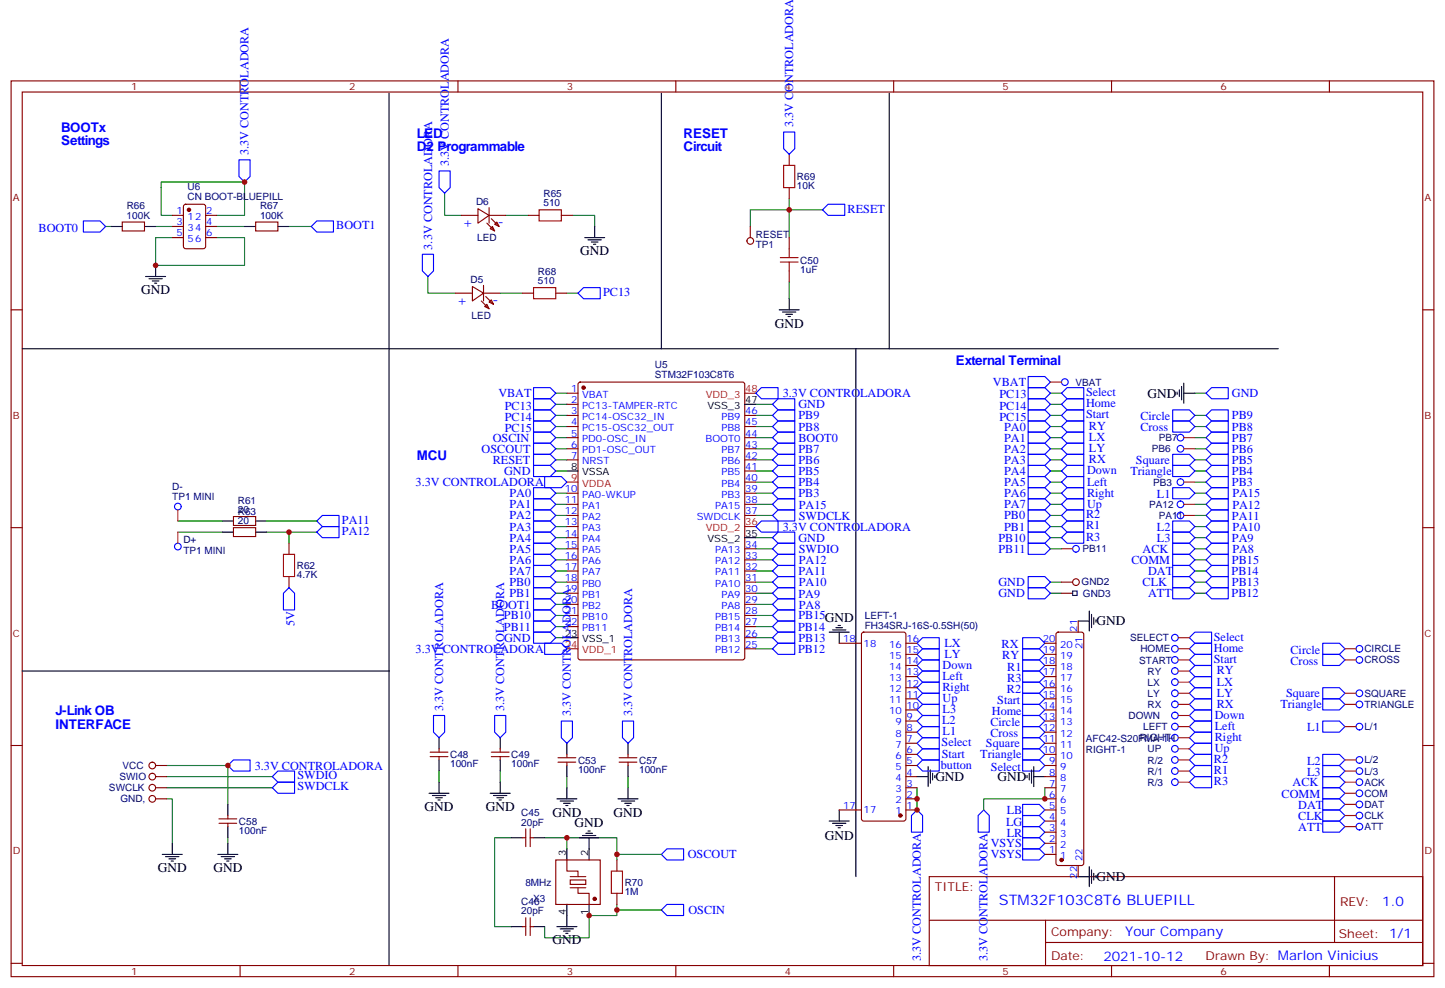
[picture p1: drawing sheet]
<svg xmlns="http://www.w3.org/2000/svg" width="459mm" height="314mm" viewBox="0 0 459 314" stroke-linecap="round" stroke-linejoin="round" font-family="sans-serif">
<g fill="none" stroke="#870000" stroke-width=".35">
<path d="M3.5 25.7h451.6v284.3h-451.6zM7.1 29.2h444.5v277.3h-444.5zM76.2 25.7v3.5M145.3 25.7v3.5M214.5 25.7v3.5M283.6 25.7v3.5M352.8 25.7v3.5M421.9 25.7v3.5M250.5 49v3.5M250.5 59.5v3.6M38.8 70.5h7.1v2.8h-7.1zM54.7 68.4h3.5"/>
<path d="M54.7 75.4h3.5M54.7 71.9h3.5M58.4 65l.5-.2h5.7l.6 .5 .1 12.9-.5 .7-5.9 .1-.6-.5-.1-13zM65.3 68.4h3.5M65.3 75.4h3.5M65.3 71.9h3.5M81.1 70.5h7.1v2.8h-7.1zM146.4 68.4h5.3M151.7 66.3l3.5 2.1-3.5 2.4zM154.5 70.8l2.5 2.5M155.2 68.4h5.3M155.2 65.9v4.9"/>
<path d="M155.6 72.6l.7-.7 .7 1.4zM155.9 69.4l2.5 2.5M157 71.2l.7-.7 .7 1.4zM167.6 68.4h3.5M178.2 68.4h3.5M250.5 75.4v3.6M3.5 98.4h3.6M144.6 93.1h5.3M149.9 90.9l3.6 2.2-3.6 2.4zM152.8 95.5l2.4 2.5M153.5 93.1h5.2M153.5 90.6v4.9"/>
<path d="M154.2 94.1l2.4 2.5M154.5 96.6l.7 1.4-1.4-.7zM155.2 95.9l.7-.7 .7 1.4zM165.8 93.1h3.5M176.4 93.1h3.5M250.5 86v3.5M451.6 98.4h3.5M179.9 124.8h3.5M179.9 128.3h3.5M179.9 131.9h3.5M179.9 135.4h3.5M179.9 138.9h3.5"/>
<path d="M183.7 121.5l.4-.2h51.6l.6 .4 .1 87.1-.5 .6-51.8 .1-.6-.5-.1-87zM236.4 131.9h3.5M236.4 135.4h3.5M236.4 138.9h3.5M179.9 142.5h3.5M179.9 146h3.5M179.9 156.6h3.5M236.4 142.5h3.5M236.4 146h3.5M236.4 156.6h3.5M236.4 153h3.5M236.4 149.5h3.5"/>
<path d="M3.5 167.5h3.6M74.1 164h7v2.8h-7zM74.1 167.5h7v2.8h-7zM91.7 172.4v3.6M179.9 160.1h3.5M179.9 163.6h3.5M179.9 167.1h3.5M179.9 170.7h3.5M179.9 174.2h3.5M179.9 177.7h3.5M236.4 160.1h3.5M236.4 163.6h3.5"/>
<path d="M236.4 174.2h3.5M236.4 177.7h3.5M451.6 167.5h3.5M91.7 183v3.5M179.9 181.3h3.5M179.9 184.8h3.5M179.9 188.3h3.5M179.9 191.8h3.5M179.9 195.4h3.5M179.9 198.9h3.5M236.4 181.3h3.5M236.4 184.8h3.5"/>
<path d="M236.4 188.3h3.5M236.4 191.8h3.5M236.4 195.4h3.5M236.4 198.9h3.5M342.2 197.1v3.6M236.4 206h3.5M236.4 202.4h3.5M266.3 204.2h7.1M273.6 200.9l.5-.2h12.7l.7 .4v58.8l-.2 .5-.5 .2h-12.7l-.5-.2-.2-.5v-58.5zM287.5 218.3h3.5M287.5 214.8h3.5M287.5 211.2h3.5"/>
<path d="M287.5 207.7h3.5M287.5 204.2h3.5M331.6 218.3h3.5M331.6 214.8h3.5M331.6 211.2h3.5M331.6 207.7h3.5M331.6 204.2h3.5M335.4 200.9l.4-.2h7.5l.5 .2 .2 .5v72.6l-.3 .5-.4 .2h-7.5l-.5-.2-.2-.5v-72.6zM3.5 236.6h3.6M136.5 238.8h5.7M139.3 237.7v1.1M155.9 238.8h5.7"/>
<path d="M158.7 237.7v1.1M179.9 239.5v1M199.3 239.5v1M287.5 239.5h3.5M287.5 235.9h3.5M287.5 232.4h3.5M287.5 228.9h3.5M287.5 225.4h3.5M287.5 221.8h3.5M331.6 239.5h3.5M331.6 235.9h3.5M331.6 232.4h3.5"/>
<path d="M331.6 228.9h3.5M331.6 225.4h3.5M331.6 221.8h3.5M451.6 236.6h3.5M69.5 259.9h5.6M72.3 258.9v1M136.5 240.2h5.7M139.3 240.2v1M155.9 240.2h5.7M158.7 240.2v1M177.1 241.9h5.6M177.1 240.5h5.6"/>
<path d="M179.9 241.9v1.1M196.5 241.9h5.6M196.5 240.5h5.6M199.3 241.9v1.1M266.3 257.1h7.1M287.5 257.1h3.5M287.5 253.6h3.5M287.5 250h3.5M287.5 246.5h3.5M287.5 243h3.5M331.6 257.1h3.5M331.6 253.6h3.5"/>
<path d="M331.6 250h3.5M331.6 246.5h3.5M331.6 243h3.5M69.5 261.3h5.6M72.3 261.3v1.1M165.8 265.9h1.1M166.9 263.1v5.6M168.3 263.1v5.6M168.3 265.9h1M176.4 273h14.1v14.1h-14.1zM179.9 273v3.5h3.5v1.8M181 279.3h4.9v1.4h-4.9z"/>
<path d="M195.8 273v3.5M294.9 278.3h156.7v28.2h-156.7zM331.6 271.2h3.5M331.6 267.7h3.5M331.6 264.2h3.5M331.6 260.6h3.5M342.2 274.7v3.6M423.5 278.3l.1 20.9M165.8 294.1h1.1M166.9 291.3v5.7M168.3 291.3v5.7M168.3 294.1h1"/>
<path d="M183.4 281.8v1.8h3.6v3.5M195.8 283.6v3.5M295 292.1h156.4M331.8 299.2h119.6M331.8 292.1v14.1M3.5 305.8h3.6M76.2 306.5v3.5M145.3 306.5v3.5M214.5 306.5v3.5M283.6 306.5v3.5M352.8 306.5v3.5M421.9 306.5v3.5"/>
<path d="M451.6 305.8h3.5"/>
</g>
<g fill="none" stroke="#008700" stroke-width=".35">
<path d="M33.5 71.9h1.8M49.4 71.9h5.3M54.7 68.4h-3.5v-10.6h26.4v10.6h-8.8M54.7 75.4h-5.3v8.8h28.2v-8.8h-8.8M68.8 71.9h8.8M91.7 71.9h7.1M141.1 61.3v7.1h5.3M160.5 68.4h7.1M181.7 68.4h7v3.5M238.1 71.9v-5.3h12.4v8.8M250.5 63.1v3.5h10.6M135.8 87.8v5.3h8.8"/>
<path d="M158.7 93.1h7.1M179.9 93.1h3.5M250.5 89.5v5.3M176.4 135.4h3.5M176.4 131.9h3.5M176.4 124.8h3.5M176.4 128.3h3.5M176.4 138.9h3.5M239.9 135.4h5.3M239.9 131.9h5.3M239.9 128.3h5.3M239.9 138.9h5.3"/>
<path d="M333.4 135.4h3.5M333.4 131.9h3.5M333.4 124.8h3.5M333.4 128.3h3.5M333.4 138.9h3.5M379.2 135.4h3.6M379.2 131.9h3.6M379.2 124.8h3.6M379.2 138.9h3.6M176.4 156.6h3.5M176.4 146h3.5M176.4 149.5h3.5"/>
<path d="M176.4 142.5h3.5M239.9 156.6h5.3M239.9 146h5.3M239.9 149.5h5.3M239.9 153h5.3M239.9 142.5h5.3M333.4 156.6h3.5M333.4 146h3.5M333.4 149.5h3.5M333.4 153h3.5M333.4 142.5h3.5M379.2 156.6h3.6"/>
<path d="M379.2 146h3.6M379.2 149.5h3.6M379.2 153h3.6M379.2 142.5h3.6M56.4 168.9h14.2M56.4 165.4h14.2M84.7 168.9h15.8M84.7 165.4h15.8M91.7 168.9v3.5M176.4 163.6h3.5M176.4 174.2h3.5M176.4 170.7h3.5"/>
<path d="M176.4 167.1h3.5M176.4 177.7h3.5M176.4 160.1h3.5M239.9 163.6h5.3M239.9 174.2h5.3M239.9 170.7h5.3M239.9 177.7h5.3M239.9 160.1h5.3M333.4 163.6h3.5M333.4 174.2h3.5M333.4 170.7h3.5M333.4 167.1h3.5"/>
<path d="M333.4 160.1h3.5M379.2 163.6h3.6M379.2 174.2h3.6M379.2 170.7h3.6M379.2 167.1h3.6M379.2 177.7h3.6M379.2 160.1h3.6M176.4 181.3h3.5M176.4 184.8h3.5M176.4 188.3h3.5M176.4 191.8h3.5M176.4 195.4h3.5"/>
<path d="M176.4 198.9h3.5M239.9 181.3h5.3M239.9 184.8h5.3M239.9 188.3h5.3M239.9 191.8h5.3M239.9 195.4h5.3M239.9 198.9h5.3M333.4 184.8h3.5M333.4 188.3h3.5M379.2 181.3h3.6M379.2 184.8h3.6M379.2 188.3h3.6"/>
<path d="M176.4 202.4h3.5M239.9 202.4h5.3M239.9 206h5.3M52.9 253.6h1.8v14.1M52.9 243h19.4v12.3M52.9 250h33.5M52.9 246.5h33.5M139.3 244.8v3.5M158.7 244.8v3.5M179.9 246.5v3.5M199.3 246.5v3.5M291 250v7.1"/>
<path d="M331.6 250v3.6h-19.4v3.5M72.3 265.9v1.8M162.3 265.9h-5.3v28.2h5.3M172.9 265.9h7v3.6M179.9 265.9h15.9v7.1M195.8 271.2h14.1M195.8 287.1v3.5h-8.8v7.1h-14.1v-3.6M195.8 288.9h14.1"/>
</g>
<g fill="none" stroke="#000" stroke-width=".35">
<path d="M123.5 29.6v276.9M209.9 29.6v81.1M282.2 29.6v81.1M35.3 71.9h3.5M45.9 71.9h3.5M77.6 71.9h3.5M88.2 71.9h3.5M185.6 75.4h6.3M186.6 76.1h4.3M187.7 76.8h2.1M188.4 77.5h.7M188.7 71.9v3.5"/>
<path d="M46.2 87.8h6.4M47.3 88.5h4.2M48.3 89.2h2.1M49 89.9h.7M49.4 84.2v3.6M247.3 98.4h6.3M248.4 99.1h4.2M249.4 99.8h2.1M250.5 94.8v3.6M7.1 110.7h398.6M250.1 100.5h.7M271.6 110.7v167.6"/>
<path d="M236.4 128.3h3.5M373.6 124.5v.7M374.3 123.8v2.1M375 122.7v4.2M375.7 124.8h3.5M375.7 121.6v6.4M179.9 149.5h3.5M70.6 165.4h3.5M70.6 168.9h3.5M81.1 165.4h3.6M81.1 168.9h3.6M236.4 170.7h3.5"/>
<path d="M264.2 200h4.3M265.3 199.2h2.1M266 198.5h.7M342.2 197.1h3.5M345.7 194v6.3M346.4 195v4.2M347.1 196.1v2.1M347.8 196.8v.7M7.1 213h116.4M179.9 202.4h3.5M263.2 200.7h6.3M266.3 200.7v3.5"/>
<path d="M139.3 234.2v3.5M158.7 234.2v3.5M179.9 235.9v3.6M199.3 235.9v3.6M72.3 255.3v3.6M136.2 251.8h6.3M137.2 252.5h4.3M138.3 253.2h2.1M139 253.9h.7M139.3 241.2v3.6M139.3 248.3v3.5M155.6 251.8h6.3"/>
<path d="M156.6 252.5h4.3M157.7 253.2h2.1M158.4 253.9h.7M158.7 241.2v3.6M158.7 248.3v3.5M176.7 253.6h6.4M177.8 254.3h4.2M178.9 255h2.1M179.6 255.7h.7M179.9 243v3.5M179.9 250v3.6M196.1 253.6h6.4"/>
<path d="M197.2 254.3h4.2M198.3 255h2.1M199 255.7h.7M199.3 243v3.5M199.3 250v3.6M266.3 257.1v3.5M291 246.5h3.6M294.6 243.3v6.4M295.3 244.4v4.2M296 245.5v2.1M296.7 246.2v.7M326 246.2v.7"/>
<path d="M326.7 245.5v2.1M327.4 244.4v4.2M328.1 246.5h3.5M328.1 243.3v6.4M51.5 271.2h6.4M52.6 271.9h4.2M53.6 272.6h2.1M54.3 273.3h.7M54.7 267.7v3.5M69.1 271.2h6.4M70.2 271.9h4.2M71.3 272.6h2.1"/>
<path d="M72 273.3h.7M72.3 262.4v3.5M72.3 267.7v3.5M162.3 265.9h3.5M169.3 265.9h3.6M179.9 269.5v3.5M183.8 265.9h6.3M184.9 265.2h4.2M185.9 264.5h2.1M186.6 263.8h.7M187 265.9v7.1M263.2 260.6h6.3"/>
<path d="M264.2 261.3h4.3M265.3 262h2.1M266 262.7h.7M342.2 278.3h3.5M345.7 275.1v6.3M346.4 276.2v4.2M347.1 277.2v2.1M347.8 277.9v.7M162.3 294.1h3.5M169.3 294.1h3.6M176.7 294.1h6.4M177.8 294.9h4.2"/>
<path d="M178.9 295.6h2.1M179.6 296.3h.7M179.9 287.1v7M187 287.1v3.5"/>
</g>
<g fill="none" stroke="#00f" stroke-width=".35">
<path d="M75.8 50.7h3.6v5.3l-1.8 1.8-1.8-1.8zM139.3 54.3h3.6v5.2l-1.8 1.8-1.8-1.8zM248.7 41.9h3.5v5.3l-1.7 1.8-1.8-1.8zM26.5 70.1h5.2l1.8 1.8-1.8 1.8h-5.2zM98.8 71.9l1.7-1.8h5.3v3.6h-5.3zM262.8 64.8h5.3v3.6h-5.3l-1.7-1.8zM134.1 80.7h3.5v5.3l-1.8 1.8-1.7-1.8zM183.4 93.1l1.8-1.8h5.3v3.5h-5.3zM326.3 119.5h5.3l1.8 1.8-1.8 1.7h-5.3zM169.3 137.2h5.3l1.8 1.7-1.8 1.8h-5.3zM169.3 133.6h5.3l1.8 1.8-1.8 1.8h-5.3zM169.3 130.1h5.3l1.8 1.8-1.8 1.7h-5.3z"/>
<path d="M169.3 126.6h5.3l1.8 1.7-1.8 1.8h-5.3zM169.3 123h5.3l1.8 1.8-1.8 1.8h-5.3zM239.9 124.8l1.8-1.8h5.2v3.6h-5.2zM245.2 128.3l1.7-1.7h5.3v3.5h-5.3zM245.2 138.9l1.7-1.7h5.3v3.5h-5.3zM245.2 135.4l1.7-1.8h5.3v3.6h-5.3zM245.2 131.9l1.7-1.8h5.3v3.5h-5.3zM326.3 133.6h5.3l1.8 1.8-1.8 1.8h-5.3zM326.3 137.2h5.3l1.8 1.7-1.8 1.8h-5.3zM326.3 130.1h5.3l1.8 1.8-1.8 1.7h-5.3zM326.3 126.6h5.3l1.8 1.7-1.8 1.8h-5.3zM326.3 123h5.3l1.8 1.8-1.8 1.8h-5.3z"/>
<path d="M336.9 128.3l1.8-1.7h5.3v3.5h-5.3zM336.9 138.9l1.8-1.7h5.3v3.5h-5.3zM338.7 123h5.3v3.6h-5.3l-1.8-1.8zM338.7 130.1h5.3v3.5h-5.3l-1.8-1.7zM338.7 133.6h5.3v3.6h-5.3l-1.8-1.8zM372.2 130.1h5.3l1.7 1.8-1.7 1.7h-5.3zM372.2 133.6h5.3l1.7 1.8-1.7 1.8h-5.3zM382.8 131.9l1.7-1.8h5.3v3.5h-5.3zM382.8 138.9l1.7-1.7h5.3v3.5h-5.3zM384.5 123h5.3v3.6h-5.3l-1.7-1.8zM384.5 133.6h5.3v3.6h-5.3l-1.7-1.8zM169.3 147.7h5.3l1.8 1.8-1.8 1.8h-5.3z"/>
<path d="M169.3 158.3h5.3l1.8 1.8-1.8 1.8h-5.3zM169.3 154.8h5.3l1.8 1.8-1.8 1.7h-5.3zM169.3 144.2h5.3l1.8 1.8-1.8 1.7h-5.3zM169.3 140.7h5.3l1.8 1.8-1.8 1.7h-5.3zM172.9 151.3h5.3l1.7 1.7-1.7 1.8h-5.3zM245.2 142.5l1.7-1.8h5.3v3.5h-5.3zM245.2 149.5l1.7-1.8h5.3v3.6h-5.3zM245.2 146l1.7-1.8h5.3v3.5h-5.3zM245.2 156.6l1.7-1.8h5.3v3.5h-5.3zM245.2 153l1.7-1.7h5.3v3.5h-5.3zM326.3 140.7h5.3l1.8 1.8-1.8 1.7h-5.3zM326.3 144.2h5.3l1.8 1.8-1.8 1.7h-5.3z"/>
<path d="M326.3 147.7h5.3l1.8 1.8-1.8 1.8h-5.3zM326.3 151.3h5.3l1.8 1.7-1.8 1.8h-5.3zM326.3 154.8h5.3l1.8 1.8-1.8 1.7h-5.3zM326.3 158.3h5.3l1.8 1.8-1.8 1.8h-5.3zM336.9 153l1.8-1.7h5.3v3.5h-5.3zM336.9 146l1.8-1.8h5.3v3.5h-5.3zM338.7 154.8h5.3v3.5h-5.3l-1.8-1.7zM338.7 147.7h5.3v3.6h-5.3l-1.8-1.8zM338.7 140.7h5.3v3.5h-5.3l-1.8-1.7zM372.2 154.8h5.3l1.7 1.8-1.7 1.7h-5.3zM372.2 147.7h5.3l1.7 1.8-1.7 1.8h-5.3zM372.2 144.2h5.3l1.7 1.8-1.7 1.7h-5.3z"/>
<path d="M382.8 153l1.7-1.7h5.3v3.5h-5.3zM382.8 142.5l1.7-1.8h5.3v3.5h-5.3zM382.8 146l1.7-1.8h5.3v3.5h-5.3zM384.5 147.7h5.3v3.6h-5.3l-1.7-1.8zM384.5 154.8h5.3v3.5h-5.3l-1.7-1.7zM100.5 168.9l1.8-1.8h5.3v3.6h-5.3zM100.5 165.4l1.8-1.8h5.3v3.5h-5.3zM169.3 179.5h5.3l1.8 1.8-1.8 1.7h-5.3zM169.3 176h5.3l1.8 1.7-1.8 1.8h-5.3zM169.3 172.4h5.3l1.8 1.8-1.8 1.8h-5.3zM169.3 168.9h5.3l1.8 1.8-1.8 1.7h-5.3zM169.3 165.4h5.3l1.8 1.7-1.8 1.8h-5.3z"/>
<path d="M169.3 161.9h5.3l1.8 1.7-1.8 1.8h-5.3zM239.9 167.1l1.8-1.7h5.2v3.5h-5.2zM245.2 170.7l1.7-1.8h5.3v3.5h-5.3zM245.2 163.6l1.7-1.7h5.3v3.5h-5.3zM245.2 174.2l1.7-1.8h5.3v3.6h-5.3zM245.2 160.1l1.7-1.8h5.3v3.6h-5.3zM245.2 177.7l1.7-1.7h5.3v3.5h-5.3zM326.3 172.4h5.3l1.8 1.8-1.8 1.8h-5.3zM326.3 168.9h5.3l1.8 1.8-1.8 1.7h-5.3zM326.3 165.4h5.3l1.8 1.7-1.8 1.8h-5.3zM326.3 161.9h5.3l1.8 1.7-1.8 1.8h-5.3zM336.9 167.1l1.8-1.7h5.3v3.5h-5.3z"/>
<path d="M336.9 170.7l1.8-1.8h5.3v3.5h-5.3zM336.9 160.1l1.8-1.8h5.3v3.6h-5.3zM338.7 161.9h5.3v3.5h-5.3l-1.8-1.8zM372.2 165.4h5.3l1.7 1.7-1.7 1.8h-5.3zM372.2 168.9h5.3l1.7 1.8-1.7 1.7h-5.3zM372.2 179.5h5.3l1.7 1.8-1.7 1.7h-5.3zM372.2 176h5.3l1.7 1.7-1.7 1.8h-5.3zM372.2 172.4h5.3l1.7 1.8-1.7 1.8h-5.3zM382.8 177.7l1.7-1.7h5.3v3.5h-5.3zM382.8 160.1l1.7-1.8h5.3v3.6h-5.3zM382.8 163.6l1.7-1.7h5.3v3.5h-5.3zM382.8 167.1l1.7-1.7h5.3v3.5h-5.3z"/>
<path d="M382.8 170.7l1.7-1.8h5.3v3.5h-5.3zM382.8 174.2l1.7-1.8h5.3v3.6h-5.3zM384.5 179.5h5.3v3.5h-5.3l-1.7-1.7zM91.7 186.5l1.8 1.8v5.3h-3.5v-5.3zM169.3 190.1h5.3l1.8 1.7-1.8 1.8h-5.3zM169.3 197.1h5.3l1.8 1.8-1.8 1.8h-5.3zM169.3 183h5.3l1.8 1.8-1.8 1.7h-5.3zM169.3 186.5h5.3l1.8 1.8-1.8 1.8h-5.3zM169.3 193.6h5.3l1.8 1.8-1.8 1.7h-5.3zM245.2 191.8l1.7-1.7h5.3v3.5h-5.3zM245.2 188.3l1.7-1.8h5.3v3.6h-5.3zM245.2 181.3l1.7-1.8h5.3v3.5h-5.3z"/>
<path d="M245.2 198.9l1.7-1.8h5.3v3.6h-5.3zM245.2 195.4l1.7-1.8h5.3v3.5h-5.3zM246.9 183h5.3v3.5h-5.3l-1.7-1.7zM326.3 183h5.3l1.8 1.8-1.8 1.7h-5.3zM326.3 186.5h5.3l1.8 1.8-1.8 1.8h-5.3zM372.2 183h5.3l1.7 1.8-1.7 1.7h-5.3zM372.2 186.5h5.3l1.7 1.8-1.7 1.8h-5.3zM382.8 184.8l1.7-1.8h5.3v3.5h-5.3zM384.5 186.5h5.3v3.6h-5.3l-1.7-1.8zM169.3 200.7h5.3l1.8 1.7-1.8 1.8h-5.3zM172.9 204.2h5.3l1.7 1.8-1.7 1.7h-5.3zM245.2 206l1.7-1.8h5.3v3.5h-5.3z"/>
<path d="M246.9 200.7h5.3v3.5h-5.3l-1.7-1.8zM291 204.2l1.8-1.8h5.3v3.6h-5.3zM291 207.7l1.8-1.7h5.3v3.5h-5.3zM291 211.2l1.8-1.7h5.3v3.5h-5.3zM291 214.8l1.8-1.8h5.3v3.5h-5.3zM291 218.3l1.8-1.8h5.3v3.6h-5.3zM324.6 202.4h5.2l1.8 1.8-1.8 1.8h-5.2zM324.6 206h5.2l1.8 1.7-1.8 1.8h-5.2zM324.6 209.5h5.2l1.8 1.7-1.8 1.8h-5.2zM324.6 213h5.2l1.8 1.8-1.8 1.7h-5.2zM324.6 216.5h5.2l1.8 1.8-1.8 1.8h-5.2zM377.5 216.5l1.7-1.7h5.3v3.5h-5.3z"/>
<path d="M377.5 213l1.7-1.8h5.3v3.6h-5.3zM377.5 209.5l1.7-1.8h5.3v3.5h-5.3zM377.5 206l1.7-1.8h5.3v3.5h-5.3zM377.5 202.4l1.7-1.7h5.3v3.5h-5.3zM419.8 207.7h5.3l1.8 1.8-1.8 1.7h-5.3zM419.8 218.3h5.3l1.8 1.8-1.8 1.7h-5.3zM419.8 204.2h5.3l1.8 1.8-1.8 1.7h-5.3zM137.6 227.1h3.5v5.3l-1.8 1.8-1.7-1.8zM157 227.1h3.5v5.3l-1.8 1.8-1.7-1.8zM178.2 228.9h3.5v5.3l-1.8 1.7-1.7-1.7zM197.6 228.9h3.5v5.3l-1.8 1.7-1.7-1.7zM291 221.8l1.8-1.7h5.3v3.5h-5.3z"/>
<path d="M291 225.4l1.8-1.8h5.3v3.5h-5.3zM291 228.9l1.8-1.8h5.3v3.5h-5.3zM291 232.4l1.8-1.8h5.3v3.6h-5.3zM291 235.9l1.8-1.7h5.3v3.5h-5.3zM291 239.5l1.8-1.8h5.3v3.5h-5.3zM324.6 220.1h5.2l1.8 1.7-1.8 1.8h-5.2zM324.6 223.6h5.2l1.8 1.8-1.8 1.7h-5.2zM324.6 227.1h5.2l1.8 1.8-1.8 1.7h-5.2zM324.6 230.6h5.2l1.8 1.8-1.8 1.8h-5.2zM324.6 234.2h5.2l1.8 1.7-1.8 1.8h-5.2zM324.6 237.7h5.2l1.8 1.8-1.8 1.7h-5.2zM377.5 220.1l1.7-1.8h5.3v3.5h-5.3z"/>
<path d="M377.5 227.1l1.7-1.7h5.3v3.5h-5.3zM377.5 234.2l1.7-1.8h5.3v3.5h-5.3zM377.5 230.6l1.7-1.7h5.3v3.5h-5.3zM377.5 237.7l1.7-1.8h5.3v3.6h-5.3zM379.2 221.8h5.3v3.6h-5.3l-1.7-1.8zM419.8 221.8h5.3l1.8 1.8-1.8 1.8h-5.3zM419.8 239.5h5.3l1.8 1.7-1.8 1.8h-5.3zM419.8 228.9h5.3l1.8 1.7-1.8 1.8h-5.3zM72.3 243l1.8-1.8h5.3v3.6h-5.3zM86.4 250l1.8-1.7h5.3v3.5h-5.3zM86.4 246.5l1.8-1.7h5.3v3.5h-5.3zM291 257.1l1.8 1.8v5.3h-3.5v-5.3z"/>
<path d="M292.8 241.2h5.3v3.6h-5.3l-1.8-1.8zM310.4 258.9l1.8-1.8 1.8 1.8v5.3h-3.6zM324.6 241.2h5.2l1.8 1.8-1.8 1.8h-5.2zM324.6 255.3h5.2l1.8 1.8-1.8 1.8h-5.2zM324.6 258.9h5.2l1.8 1.7-1.8 1.8h-5.2zM377.5 248.3l1.7-1.8h5.3v3.5h-5.3zM377.5 241.2l1.7-1.7h5.3v3.5h-5.3zM377.5 244.8l1.7-1.8h5.3v3.5h-5.3zM419.8 243h5.3l1.8 1.8-1.8 1.7h-5.3zM419.8 246.5h5.3l1.8 1.8-1.8 1.7h-5.3zM419.8 250h5.3l1.8 1.8-1.8 1.8h-5.3zM419.8 253.6h5.3l1.8 1.7-1.8 1.8h-5.3z"/>
<path d="M419.8 257.1h5.3l1.8 1.8-1.8 1.7h-5.3zM209.9 271.2l1.8-1.7h5.3v3.5h-5.3zM324.6 262.4h5.2l1.8 1.8-1.8 1.7h-5.2zM324.6 265.9h5.2l1.8 1.8-1.8 1.8h-5.2zM324.6 269.5h5.2l1.8 1.7-1.8 1.8h-5.2zM419.8 260.6h5.3l1.8 1.8-1.8 1.8h-5.3zM209.9 288.9l1.8-1.8h5.3v3.5h-5.3z"/>
<circle cx="338" cy="121.3" r="1.06"/>
<circle cx="374.7" cy="138.9" r="1.06"/>
<circle cx="374.7" cy="153" r="1.06"/>
<circle cx="374.7" cy="142.5" r="1.06"/>
<circle cx="56.4" cy="160.8" r="1.06"/>
<circle cx="56.4" cy="173.5" r="1.06"/>
<circle cx="341.5" cy="174.2" r="1.06"/>
<circle cx="374.7" cy="160.1" r="1.06"/>
<circle cx="374.7" cy="163.6" r="1.06"/>
<circle cx="372.9" cy="209.5" r="1.06"/>
<circle cx="372.9" cy="216.5" r="1.06"/>
<circle cx="372.9" cy="206" r="1.06"/>
<circle cx="372.9" cy="202.4" r="1.06"/>
<circle cx="372.9" cy="213" r="1.06"/>
<circle cx="431.4" cy="206" r="1.06"/>
<circle cx="431.4" cy="209.5" r="1.06"/>
<circle cx="372.9" cy="234.2" r="1.06"/>
<circle cx="372.9" cy="230.6" r="1.06"/>
<circle cx="372.9" cy="237.7" r="1.06"/>
<circle cx="372.9" cy="227.1" r="1.06"/>
<circle cx="372.9" cy="223.6" r="1.06"/>
<circle cx="372.9" cy="220.1" r="1.06"/>
<circle cx="431.4" cy="223.6" r="1.06"/>
<circle cx="431.4" cy="220.1" r="1.06"/>
<circle cx="431.4" cy="230.6" r="1.06"/>
<circle cx="372.9" cy="244.8" r="1.06"/>
<circle cx="372.9" cy="241.2" r="1.06"/>
<circle cx="372.9" cy="248.3" r="1.06"/>
<circle cx="431.4" cy="241.2" r="1.06"/>
<circle cx="431.4" cy="251.8" r="1.06"/>
<circle cx="431.4" cy="244.8" r="1.06"/>
<circle cx="431.4" cy="248.3" r="1.06"/>
<circle cx="431.4" cy="258.9" r="1.06"/>
<circle cx="431.4" cy="255.3" r="1.06"/>
<circle cx="431.4" cy="262.4" r="1.06"/>
</g>
<g fill="#870000" stroke="#870000" stroke-width=".35">
<circle cx="185.2" cy="123" r=".53"/>
<circle cx="188.7" cy="285.3" r=".53"/>
<circle cx="60" cy="66.6" r=".53"/>
<circle cx="336.9" cy="273" r=".53"/>
<circle cx="285.7" cy="258.9" r=".53"/>
</g>
<g fill="none" stroke="#f00" stroke-width=".35">
<path d="M236.4 124.8h3.5M333.4 121.3h3.5M375.7 138.9h3.5M179.9 153h3.5M375.7 153h3.5M375.7 142.5h3.5M56.4 161.9v3.5M56.4 168.9v3.5M236.4 167.1h3.5M336.9 174.2h3.5M375.7 160.1h3.5M375.7 163.6h3.5"/>
<path d="M179.9 206h3.5M373.9 206h3.6M373.9 209.5h3.6M373.9 202.4h3.6M373.9 213h3.6M373.9 216.5h3.6M426.9 206h3.5M426.9 209.5h3.5M373.9 220.1h3.6M373.9 223.6h3.6M373.9 230.6h3.6M373.9 227.1h3.6"/>
<path d="M373.9 234.2h3.6M373.9 237.7h3.6M426.9 220.1h3.5M426.9 223.6h3.5M426.9 230.6h3.5M373.9 241.2h3.6M373.9 244.8h3.6M373.9 248.3h3.6M426.9 241.2h3.5M426.9 244.8h3.5M426.9 248.3h3.5M426.9 251.8h3.5"/>
<path d="M426.9 255.3h3.5M426.9 258.9h3.5M426.9 262.4h3.5"/>
</g>
<path d="M181 278.3h4.9M181 281.8h4.9" fill="none" stroke="#871200" stroke-width=".35"/>
<path d="M248.7 52.5h3.5v7h-3.5zM171.1 66.6h7.1v3.5h-7.1zM250.5 79v2.8M169.3 91.3h7.1v3.5h-7.1zM247.6 83.2h5.7M247.6 81.8h5.7M250.5 83.2v2.8M90 176h3.5v7h-3.5zM194 276.5h3.6v7.1h-3.6z" fill="none" stroke="#a10000" stroke-width=".35"/>
<g fill="none" stroke="#850000" stroke-width=".35">
<path d="M238.1 71.9v3.5M336.9 184.8h3.5M336.9 188.3h3.5M49.4 243h3.5M49.4 246.5h3.5M49.4 250h3.5M49.4 253.6h3.5"/>
<circle cx="238.1" cy="76.5" r="1.06"/>
<circle cx="341.5" cy="184.8" r="1.06"/>
<circle cx="48.3" cy="253.6" r="1.06"/>
<circle cx="48.3" cy="246.5" r="1.06"/>
<circle cx="48.3" cy="243" r="1.06"/>
<circle cx="48.3" cy="250" r="1.06"/>
</g>
<path d="M340.4 187.6h1.4v1.4h-1.4z" fill="none" stroke="#006" stroke-width=".35"/>
<g fill="#c00">
<circle cx="91.7" cy="168.9" r=".88"/>
<circle cx="49.4" cy="84.2" r=".88"/>
<circle cx="72.3" cy="243" r=".88"/>
<circle cx="250.5" cy="66.6" r=".88"/>
<circle cx="187" cy="290.6" r=".88"/>
<circle cx="195.8" cy="288.9" r=".88"/>
<circle cx="179.9" cy="265.9" r=".88"/>
<circle cx="195.8" cy="271.2" r=".88"/>
<circle cx="77.6" cy="57.8" r=".88"/>
<circle cx="331.6" cy="253.6" r=".88"/>
<circle cx="291" cy="257.1" r=".88"/>
<circle cx="291" cy="253.6" r=".88"/>
</g>
<text font-size="4.6" fill="#00f" x="317" y="287.3">STM32F103C8T6 BLUEPILL</text>
<g font-size="4.2" fill="#00f">
<text x="19.4" y="41.9">BOOTx</text>
<text x="19.4" y="46.1">Settings</text>
<text x="132.3" y="43.7">LED</text>
<text x="132.3" y="47.9">D2 Programmable</text>
<text x="217" y="43.7">RESET</text>
<text x="217" y="47.9">Circuit</text>
<text x="158" y="71.7">-</text>
<text x="146.7" y="72.1">+</text>
<text x="145" y="96.8">+</text>
<text x="156.3" y="96.4">-</text>
<text x="303.4" y="116">External Terminal</text>
<text x="132.3" y="146">MCU</text>
<text x="17.6" y="227.1">J-Link OB</text>
<text x="17.6" y="231.4">INTERFACE</text>
<text x="438.7" y="287.5">1.0</text>
<text x="357.1" y="297.1">Your Company</text>
<text x="350.2" y="304.9">2021-10-12</text>
</g>
<g font-size="4.2">
<text x="184.1" y="81.1">GND</text>
<text x="44.8" y="93.4">GND</text>
<text x="245.9" y="104">GND</text>
<text x="364.2" y="126.2">GND</text>
<text x="348" y="198.5">GND</text>
<text x="296.9" y="248">GND</text>
<text x="316.6" y="247.9">GND</text>
<text x="134.8" y="257.5">GND</text>
<text x="154.2" y="257.5">GND</text>
<text x="175.3" y="259.2">GND</text>
<text x="182.4" y="262.6">GND</text>
<text x="194.7" y="259.2">GND</text>
<text x="261.8" y="266.7">GND</text>
<text x="50.1" y="276.9">GND</text>
<text x="67.7" y="276.9">GND</text>
<text x="348" y="279.7">GND</text>
<text x="175.3" y="299.8">GND</text>
</g>
<g font-size="3.9" fill="#00f">
<text x="251.8" y="40.4" transform="rotate(-90 251.8 40.4)">3.3V CONTROLADORA</text>
<text x="78.9" y="49.3" transform="rotate(-90 78.9 49.3)">3.3V CONTROLADORA</text>
<text x="142.4" y="52.8" transform="rotate(-90 142.4 52.8)">3.3V CONTROLADORA</text>
<text x="269" y="67.5">RESET</text>
<text x="12.3" y="73.5">BOOT0</text>
<text x="106.7" y="72.8">BOOT1</text>
<text x="137.1" y="79.2" transform="rotate(-90 137.1 79.2)">3.3V CONTROLADORA</text>
<text x="191.4" y="93.9">PC13</text>
<text x="315.1" y="122.6">VBAT</text>
<text x="344.7" y="125.7">Select</text>
<text x="158.2" y="126.1">VBAT</text>
<text x="160.2" y="130">PC13</text>
<text x="248.4" y="126.1">3.3V CONTROLADORA</text>
<text x="253.4" y="129.6">GND</text>
<text x="317.2" y="130">PC14</text>
<text x="317.2" y="126.5">PC13</text>
<text x="344.7" y="129.3">Home</text>
<text x="391" y="126.1">GND</text>
<text x="160.2" y="137.1">PC15</text>
<text x="160.2" y="133.5">PC14</text>
<text x="253.4" y="136.7">PB8</text>
<text x="253.4" y="133.1">PB9</text>
<text x="317.2" y="133.5">PC15</text>
<text x="318.7" y="136.7">PA0</text>
<text x="344.7" y="132.8">Start</text>
<text x="345.6" y="136.5">RY</text>
<text x="361.9" y="133.4">Circle</text>
<text x="361.9" y="136.9">Cross</text>
<text x="391" y="133.1">PB9</text>
<text x="391" y="136.7">PB8</text>
<text x="152.9" y="143.7">OSCOUT</text>
<text x="156.4" y="140.2">OSCIN</text>
<text x="253.4" y="140.2">BOOT0</text>
<text x="253.4" y="143.7">PB7</text>
<text x="318.7" y="140.2">PA1</text>
<text x="318.7" y="143.7">PA2</text>
<text x="345.6" y="143.5">LY</text>
<text x="345.6" y="140">LX</text>
<text x="391" y="143.7">PB6</text>
<text x="391" y="140.2">PB7</text>
<text x="156.4" y="147.2">RESET</text>
<text x="253.4" y="147.3">PB6</text>
<text x="318.7" y="147.2">PA3</text>
<text x="345.6" y="147.1">RX</text>
<text x="360.5" y="147.3">Square</text>
<text x="391" y="147.3">PB5</text>
<text x="131.9" y="154.3">3.3V CONTROLADORA</text>
<text x="160" y="150.8">GND</text>
<text x="253.4" y="150.8">PB5</text>
<text x="253.4" y="154.3">PB4</text>
<text x="318.7" y="150.8">PA4</text>
<text x="318.7" y="154.3">PA5</text>
<text x="345" y="154.1">Left</text>
<text x="345" y="150.6">Down</text>
<text x="358.8" y="150.8">Triangle</text>
<text x="391" y="150.8">PB4</text>
<text x="391" y="154.3">PB3</text>
<text x="161.7" y="161.4">PA1</text>
<text x="161.7" y="157.8">PA0</text>
<text x="253.4" y="157.8">PB3</text>
<text x="253.5" y="161.4">PA15</text>
<text x="318.7" y="157.8">PA6</text>
<text x="318.7" y="161.4">PA7</text>
<text x="345" y="161.2">Up</text>
<text x="345" y="157.6">Right</text>
<text x="367.2" y="158.1">L1</text>
<text x="391.1" y="157.9">PA15</text>
<text x="391.1" y="161.4">PA12</text>
<text x="108.5" y="166.3">PA11</text>
<text x="161.7" y="164.9">PA2</text>
<text x="253.5" y="165">SWDCLK</text>
<text x="318.7" y="164.9">PB0</text>
<text x="344.7" y="164.5">R2</text>
<text x="391" y="165">PA11</text>
<text x="108.5" y="169.8">PA12</text>
<text x="161.7" y="171.9">PA4</text>
<text x="161.7" y="168.4">PA3</text>
<text x="248.4" y="168.4">3.3V CONTROLADORA</text>
<text x="253.4" y="171.9">GND</text>
<text x="316.9" y="171.9">PB10</text>
<text x="318.7" y="168.4">PB1</text>
<text x="344.7" y="168.1">R1</text>
<text x="344.7" y="171.6">R3</text>
<text x="367.2" y="168.7">L2</text>
<text x="367.2" y="172.2">L3</text>
<text x="391" y="172">PA9</text>
<text x="391.1" y="168.5">PA10</text>
<text x="161.7" y="179">PA6</text>
<text x="161.7" y="175.5">PA5</text>
<text x="253.5" y="175.6">SWDIO</text>
<text x="253.5" y="179.1">PA12</text>
<text x="316.9" y="175.5">PB11</text>
<text x="359.1" y="179.1">COMM</text>
<text x="362.6" y="175.5">ACK</text>
<text x="391" y="179">PB15</text>
<text x="391.1" y="175.6">PA8</text>
<text x="161.7" y="182.5">PA7</text>
<text x="253.4" y="182.6">PA11</text>
<text x="364.4" y="182.6">DAT</text>
<text x="390.9" y="182.5">PB14</text>
<text x="161.7" y="186.1">PB0</text>
<text x="161.7" y="189.6">PB1</text>
<text x="253.4" y="189.7">PA9</text>
<text x="253.5" y="186.1">PA10</text>
<text x="316.9" y="186.1">GND</text>
<text x="316.9" y="189.7">GND</text>
<text x="362.6" y="186.1">CLK</text>
<text x="364.4" y="189.7">ATT</text>
<text x="390.9" y="189.6">PB12</text>
<text x="391" y="186.1">PB13</text>
<text x="155.9" y="193.2">BOOT1</text>
<text x="159.9" y="196.6">PB10</text>
<text x="253.4" y="196.6">PB15GND</text>
<text x="253.5" y="193.2">PA8</text>
<text x="93.5" y="198.7" transform="rotate(-90 93.5 198.7)">5V</text>
<text x="159.9" y="200.2">PB11</text>
<text x="160" y="203.7">GND</text>
<text x="253.3" y="200.2">PB14</text>
<text x="253.4" y="203.7">PB13</text>
<text x="385.3" y="203.3">Select</text>
<text x="131.9" y="207.2">3.3V CONTROLADORA</text>
<text x="253.3" y="207.2">PB12</text>
<text x="299.8" y="205.3">LX</text>
<text x="299.8" y="208.8">LY</text>
<text x="317.9" y="205.6">RX</text>
<text x="318.1" y="209.2">RY</text>
<text x="385.3" y="206.9">Home</text>
<text x="409.6" y="207.5">Circle</text>
<text x="299.1" y="212.3">Down</text>
<text x="299.1" y="215.9">Left</text>
<text x="319.7" y="212.8">R1</text>
<text x="385.3" y="210.4">Start</text>
<text x="386.2" y="214.1">RY</text>
<text x="409.6" y="211">Cross</text>
<text x="299.1" y="219.4">Right</text>
<text x="319.6" y="219.9">R2</text>
<text x="319.7" y="216.4">R3</text>
<text x="386.2" y="217.6">LX</text>
<text x="386.2" y="221.1">LY</text>
<text x="408.1" y="221.4">Square</text>
<text x="140.6" y="225.6" transform="rotate(-90 140.6 225.6)">3.3V CONTROLADORA</text>
<text x="160" y="225.6" transform="rotate(-90 160 225.6)">3.3V CONTROLADORA</text>
<text x="181.2" y="227.4" transform="rotate(-90 181.2 227.4)">3.3V CONTROLADORA</text>
<text x="200.6" y="227.4" transform="rotate(-90 200.6 227.4)">3.3V CONTROLADORA</text>
<text x="299.1" y="222.9">Up</text>
<text x="299.1" y="226.4">L3</text>
<text x="314.8" y="227">Home</text>
<text x="316.5" y="223.4">Start</text>
<text x="386.2" y="224.7">RX</text>
<text x="406.4" y="224.9">Triangle</text>
<text x="299" y="229.9">L2</text>
<text x="299.1" y="233.4">L1</text>
<text x="314.3" y="230.4">Circle</text>
<text x="314.3" y="233.9">Cross</text>
<text x="385.6" y="228.2">Down</text>
<text x="385.6" y="231.7">Left</text>
<text x="414.8" y="232.2">L1</text>
<text x="298.8" y="236.9">Select</text>
<text x="312.9" y="237.2">Square</text>
<text x="385.6" y="235.3">Right</text>
<text x="385.6" y="238.8">Up</text>
<text x="80.9" y="244.3">3.3V CONTROLADORA</text>
<text x="298.6" y="244.2">button</text>
<text x="298.9" y="240.5">Start</text>
<text x="311.1" y="240.8">Triangle</text>
<text x="314.5" y="244.7">Select</text>
<text x="385.3" y="242.2">R2</text>
<text x="385.3" y="245.7">R1</text>
<text x="414.8" y="242.7">L2</text>
<text x="94.4" y="250.9">SWDCLK</text>
<text x="94.4" y="247.4">SWDIO</text>
<text x="385.3" y="249.2">R3</text>
<text x="410.3" y="249.6">ACK</text>
<text x="414.8" y="246.3">L3</text>
<text x="406.7" y="253.2">COMM</text>
<text x="412" y="256.7">DAT</text>
<text x="319.3" y="262">LG</text>
<text x="319.5" y="258.5">LB</text>
<text x="412" y="260.2">CLK</text>
<text x="412" y="263.7">ATT</text>
<text x="314.4" y="268.9">VSYS</text>
<text x="319.6" y="265.6">LR</text>
<text x="218.3" y="272.5">OSCOUT</text>
<text x="314.4" y="272.5">VSYS</text>
<text x="218.5" y="290.1">OSCIN</text>
<text x="292.3" y="305.1" transform="rotate(-90 292.3 305.1)">3.3V CONTROLADORA</text>
<text x="313.5" y="305.1" transform="rotate(-90 313.5 305.1)">3.3V CONTROLADORA</text>
</g>
<g font-size="3.9" fill="#800">
<text x="296.7" y="282.9">TITLE:</text>
<text x="425.3" y="287.5">REV:</text>
<text x="333.6" y="297.1">Company:</text>
<text x="425" y="297.7">Sheet: 1/1</text>
<text x="333.6" y="304.7">Date:</text>
<text x="382.6" y="304.8">Drawn By: Marlon Vinicius</text>
</g>
<g font-size="3.2" fill="#800">
<text x="41.6" y="28.7">1</text>
<text x="110.8" y="28.7">2</text>
<text x="179.9" y="28.7">3</text>
<text x="249.1" y="28.7">4</text>
<text x="318.2" y="28.7">5</text>
<text x="387.3" y="28.7">6</text>
<text x="4.1" y="63.8">A</text>
<text x="452.1" y="63.8">A</text>
<text x="4.1" y="132.9">B</text>
<text x="452.1" y="132.9">B</text>
<text x="4.1" y="202.1">C</text>
<text x="452.1" y="202.1">C</text>
<text x="4.1" y="271.2">D</text>
<text x="452.1" y="271.2">D</text>
<text x="41.6" y="309.5">1</text>
<text x="110.8" y="309.5">2</text>
<text x="179.9" y="309.5">3</text>
<text x="249.1" y="309.5">4</text>
<text x="318.2" y="309.5">5</text>
<text x="387.3" y="309.5">6</text>
</g>
<g font-size="3.2" fill="#000080">
<text x="252.9" y="57.2">R69</text>
<text x="59.5" y="63.6">CN BOOT-BLUEPILL</text>
<text x="59.5" y="60.5">U6</text>
<text x="151.1" y="65.2">D6</text>
<text x="172.5" y="65.5">510</text>
<text x="172.5" y="62.6">R65</text>
<text x="252.9" y="60.1">10K</text>
<text x="40.2" y="69.4">100K</text>
<text x="40.2" y="66.5">R66</text>
<text x="82.5" y="69.4">100K</text>
<text x="82.5" y="66.5">R67</text>
<text x="151.4" y="76.6">LED</text>
<text x="239.9" y="75.5">RESET</text>
<text x="239.9" y="78.7">TP1</text>
<text x="254" y="83.7">C50</text>
<text x="149.3" y="89.9">D5</text>
<text x="170.7" y="87.3">R68</text>
<text x="254" y="86.6">1uF</text>
<text x="170.7" y="90.2">510</text>
<text x="149.7" y="101.2">LED</text>
<text x="207.9" y="116.8">U5</text>
<text x="207.9" y="120">STM32F103C8T6</text>
<text x="341.3" y="122.4">VBAT</text>
<text x="365.5" y="143.6">PB6</text>
<text x="367.8" y="140">PB7</text>
<text x="54.7" y="155.5">D-</text>
<text x="366" y="154.1">PB3</text>
<text x="54.7" y="158.7">TP1 MINI</text>
<text x="75.5" y="160">R61</text>
<text x="364.7" y="161.2">PA12</text>
<text x="75.5" y="162.9">20</text>
<text x="75.5" y="166.4">20</text>
<text x="75.5" y="163.5">R63</text>
<text x="367.8" y="164.7">PA11</text>
<text x="58.2" y="172.5">D+</text>
<text x="58.2" y="175.7">TP1 MINI</text>
<text x="343.6" y="175.3">PB11</text>
<text x="94.2" y="183.6">4.7K</text>
<text x="94.2" y="180.7">R62</text>
<text x="343.3" y="185.8">GND2</text>
<text x="343.7" y="189.4">GND3</text>
<text x="274.5" y="196.4">LEFT-1</text>
<text x="274.5" y="199.6">FH34SRJ-16S-0.5SH(50)</text>
<text x="358.7" y="203.6">SELECT</text>
<text x="361.9" y="207.1">HOME</text>
<text x="433" y="207.1">CIRCLE</text>
<text x="361.6" y="210.6">START</text>
<text x="364.2" y="214.2">RY</text>
<text x="433" y="210.6">CROSS</text>
<text x="364.2" y="217.7">LX</text>
<text x="364.2" y="221.2">LY</text>
<text x="433" y="221.2">SQUARE</text>
<text x="364.2" y="224.7">RX</text>
<text x="433" y="224.7">TRIANGLE</text>
<text x="358.2" y="228.3">DOWN</text>
<text x="362.8" y="231.8">LEFT</text>
<text x="433" y="231.8">L/1</text>
<text x="344.7" y="235.7">AFC42-S20FMA-1H</text>
<text x="344.7" y="238.9">RIGHT-1</text>
<text x="361.7" y="235.3">RIGHT</text>
<text x="364.2" y="238.8">UP</text>
<text x="38.9" y="244.1">VCC</text>
<text x="142.9" y="243.6">100nF</text>
<text x="142.9" y="240.6">C48</text>
<text x="162.3" y="243.6">100nF</text>
<text x="162.3" y="240.6">C49</text>
<text x="183.4" y="245.3">100nF</text>
<text x="183.4" y="242.4">C53</text>
<text x="202.8" y="245.3">100nF</text>
<text x="202.9" y="242.4">C57</text>
<text x="364.2" y="242.4">R/2</text>
<text x="364.2" y="245.9">R/1</text>
<text x="433" y="242.3">L/2</text>
<text x="433" y="245.9">L/3</text>
<text x="34.6" y="251.2">SWCLK</text>
<text x="37.9" y="247.7">SWIO</text>
<text x="364.2" y="249.4">R/3</text>
<text x="433" y="249.4">ACK</text>
<text x="38.2" y="254.7">GND,</text>
<text x="433" y="252.9">COM</text>
<text x="433" y="256.5">DAT</text>
<text x="75.9" y="261.8">C58</text>
<text x="165.4" y="262">20pF</text>
<text x="165.4" y="259.1">C45</text>
<text x="433" y="260">CLK</text>
<text x="433" y="263.5">ATT</text>
<text x="75.8" y="264.7">100nF</text>
<text x="166.7" y="281.2">8MHz</text>
<text x="198.3" y="281.2">R70</text>
<text x="165.4" y="287.3">C46</text>
<text x="169.2" y="286.5">X3</text>
<text x="198.3" y="284.2">1M</text>
<text x="165.4" y="290.3">20pF</text>
</g>
<g font-size="3.2" fill="#00f">
<text x="56" y="71.5">3</text>
<text x="56" y="68">1</text>
<text x="59.5" y="69.8">12</text>
<text x="65.4" y="68">2</text>
<text x="65.4" y="71.5">4</text>
<text x="56" y="75.1">5</text>
<text x="59.5" y="76.8">56</text>
<text x="59.5" y="73.3">34</text>
<text x="65.4" y="75.1">6</text>
<text x="181.3" y="124.5">1</text>
<text x="181.3" y="128">2</text>
<text x="181.3" y="131.5">3</text>
<text x="184.7" y="126.2">VBAT</text>
<text x="184.7" y="129.8">PC13-TAMPER-RTC</text>
<text x="236.5" y="131.5">46</text>
<text x="181.3" y="135">4</text>
<text x="184.7" y="133.3">PC14-OSC32_IN</text>
<text x="184.7" y="136.8">PC15-OSC32_OUT</text>
<text x="228.9" y="136.8">PB8</text>
<text x="228.9" y="133.3">PB9</text>
<text x="236.5" y="135">45</text>
<text x="181.3" y="138.6">5</text>
<text x="181.3" y="142.1">6</text>
<text x="184.7" y="140.3">PD0-OSC_IN</text>
<text x="184.7" y="143.9">PD1-OSC_OUT</text>
<text x="223.9" y="140.3">BOOT0</text>
<text x="228.9" y="143.9">PB7</text>
<text x="236.5" y="142.1">43</text>
<text x="236.5" y="138.6">44</text>
<text x="181.3" y="145.6">7</text>
<text x="184.7" y="147.4">NRST</text>
<text x="228.9" y="147.4">PB6</text>
<text x="236.5" y="149.2">41</text>
<text x="236.5" y="145.6">42</text>
<text x="228.9" y="154.4">PB4</text>
<text x="228.9" y="150.9">PB5</text>
<text x="236.5" y="152.7">40</text>
<text x="179.2" y="156.2">10</text>
<text x="179.2" y="159.7">11</text>
<text x="184.7" y="158">PA0-WKUP</text>
<text x="184.7" y="161.5">PA1</text>
<text x="226.9" y="161.5">PA15</text>
<text x="228.9" y="158">PB3</text>
<text x="236.5" y="159.7">38</text>
<text x="236.5" y="156.2">39</text>
<text x="179.2" y="163.3">12</text>
<text x="179.2" y="166.8">13</text>
<text x="184.7" y="165">PA2</text>
<text x="221.1" y="165">SWDCLK</text>
<text x="236.5" y="163.3">37</text>
<text x="179.2" y="170.3">14</text>
<text x="179.2" y="173.8">15</text>
<text x="184.7" y="168.6">PA3</text>
<text x="184.7" y="172.1">PA4</text>
<text x="236.5" y="173.8">34</text>
<text x="179.2" y="177.4">16</text>
<text x="184.7" y="175.6">PA5</text>
<text x="184.7" y="179.1">PA6</text>
<text x="226.9" y="179.1">PA12</text>
<text x="226.9" y="175.6">PA13</text>
<text x="236.5" y="177.4">33</text>
<text x="179.2" y="180.9">17</text>
<text x="179.2" y="184.4">18</text>
<text x="184.7" y="182.7">PA7</text>
<text x="226.9" y="182.7">PA11</text>
<text x="236.5" y="184.4">31</text>
<text x="236.5" y="180.9">32</text>
<text x="179.2" y="188">19</text>
<text x="179.2" y="191.5">20</text>
<text x="184.7" y="186.2">PB0</text>
<text x="184.7" y="189.7">PB1</text>
<text x="226.9" y="186.2">PA10</text>
<text x="229" y="189.7">PA9</text>
<text x="236.5" y="191.5">29</text>
<text x="236.5" y="188">30</text>
<text x="179.2" y="195">21</text>
<text x="184.7" y="193.3">PB2</text>
<text x="184.7" y="196.8">PB10</text>
<text x="226.9" y="196.8">PB15</text>
<text x="229" y="193.3">PA8</text>
<text x="236.5" y="195">28</text>
<text x="179.2" y="198.5">22</text>
<text x="184.7" y="200.3">PB11</text>
<text x="226.9" y="203.8">PB13</text>
<text x="226.9" y="200.3">PB14</text>
<text x="236.5" y="202.1">26</text>
<text x="236.5" y="198.5">27</text>
<text x="267.6" y="203.8">18</text>
<text x="287.7" y="203.8">16</text>
<text x="330.9" y="203.8">20</text>
<text x="341.8" y="200.5" transform="rotate(-90 341.8 200.5)">21</text>
<text x="226.9" y="207.4">PB12</text>
<text x="236.5" y="205.6">25</text>
<text x="274.1" y="205.2">18</text>
<text x="282.2" y="209.1">15</text>
<text x="282.2" y="205.6">16</text>
<text x="287.7" y="207.4">15</text>
<text x="330.9" y="207.4">19</text>
<text x="336.4" y="209.1">19</text>
<text x="336.4" y="205.6">20</text>
<text x="343.6" y="206" transform="rotate(-90 343.6 206)">21</text>
<text x="282.2" y="212.7">14</text>
<text x="287.7" y="214.4">13</text>
<text x="287.7" y="210.9">14</text>
<text x="330.9" y="214.4">17</text>
<text x="330.9" y="210.9">18</text>
<text x="336.4" y="212.7">18</text>
<text x="282.2" y="219.7">12</text>
<text x="282.2" y="216.2">13</text>
<text x="287.7" y="221.5">11</text>
<text x="287.7" y="217.9">12</text>
<text x="330.9" y="221.5">15</text>
<text x="330.9" y="217.9">16</text>
<text x="336.4" y="219.7">16</text>
<text x="336.4" y="216.2">17</text>
<text x="282.2" y="226.8">10</text>
<text x="282.2" y="223.2">11</text>
<text x="287.7" y="225">10</text>
<text x="330.9" y="225">14</text>
<text x="336.4" y="226.8">14</text>
<text x="336.4" y="223.2">15</text>
<text x="284.2" y="233.8">8</text>
<text x="284.2" y="230.3">9</text>
<text x="287.7" y="232.1">8</text>
<text x="287.7" y="228.5">9</text>
<text x="330.9" y="232.1">12</text>
<text x="330.9" y="228.5">13</text>
<text x="336.4" y="233.8">12</text>
<text x="336.4" y="230.3">13</text>
<text x="284.2" y="237.3">7</text>
<text x="287.7" y="239.1">6</text>
<text x="287.7" y="235.6">7</text>
<text x="330.9" y="239.1">10</text>
<text x="330.9" y="235.6">11</text>
<text x="336.4" y="237.3">11</text>
<text x="284.2" y="244.4">5</text>
<text x="284.2" y="240.9">6</text>
<text x="287.7" y="242.6">5</text>
<text x="332.9" y="242.6">9</text>
<text x="336.4" y="244.4">9</text>
<text x="336.4" y="240.9">10</text>
<text x="284.2" y="251.5">3</text>
<text x="284.2" y="247.9">4</text>
<text x="287.7" y="249.7">3</text>
<text x="287.7" y="246.2">4</text>
<text x="332.9" y="249.7">7</text>
<text x="332.9" y="246.2">8</text>
<text x="336.4" y="251.5">7</text>
<text x="336.4" y="247.9">8</text>
<text x="267.6" y="256.8">17</text>
<text x="284.2" y="255">2</text>
<text x="287.7" y="256.8">1</text>
<text x="287.7" y="253.2">2</text>
<text x="332.9" y="256.8">5</text>
<text x="332.9" y="253.2">6</text>
<text x="336.4" y="255">6</text>
<text x="274.1" y="258.2">17</text>
<text x="284.2" y="258.5">1</text>
<text x="332.9" y="263.8">3</text>
<text x="332.9" y="260.3">4</text>
<text x="336.4" y="262">4</text>
<text x="336.4" y="258.5">5</text>
<text x="332.9" y="267.3">2</text>
<text x="336.4" y="269.1">2</text>
<text x="336.4" y="265.6">3</text>
<text x="332.9" y="270.9">1</text>
<text x="336.4" y="272.6">1</text>
<text x="343.6" y="273.4" transform="rotate(-90 343.6 273.4)">22</text>
<text x="341.8" y="279" transform="rotate(-90 341.8 279)">22</text>
</g>
<g font-size="3.2" fill="#f00">
<text x="236.5" y="124.5">48</text>
<text x="224" y="126.2">VDD_3</text>
<text x="181.3" y="152.7">9</text>
<text x="184.7" y="154.4">VDDA</text>
<text x="236.5" y="166.8">36</text>
<text x="224" y="168.6">VDD_2</text>
<text x="179.2" y="205.6">24</text>
<text x="184.7" y="207.4">VDD_1</text>
</g>
<g font-size="3.2">
<text x="224.5" y="129.8">VSS_3</text>
<text x="236.5" y="128">47</text>
<text x="181.3" y="149.2">8</text>
<text x="184.7" y="150.9">VSSA</text>
<text x="224.5" y="172.1">VSS_2</text>
<text x="236.5" y="170.3">35</text>
<text x="179.2" y="202.1">23</text>
<text x="184.7" y="203.8">VSS_1</text>
<text x="179.6" y="271.6" transform="rotate(-90 179.6 271.6)">3</text>
<text x="186.6" y="271.6" transform="rotate(-90 186.6 271.6)">2</text>
<text x="179.6" y="290.5" transform="rotate(-90 179.6 290.5)">4</text>
<text x="186.6" y="290.5" transform="rotate(-90 186.6 290.5)">1</text>
</g>
</svg>
